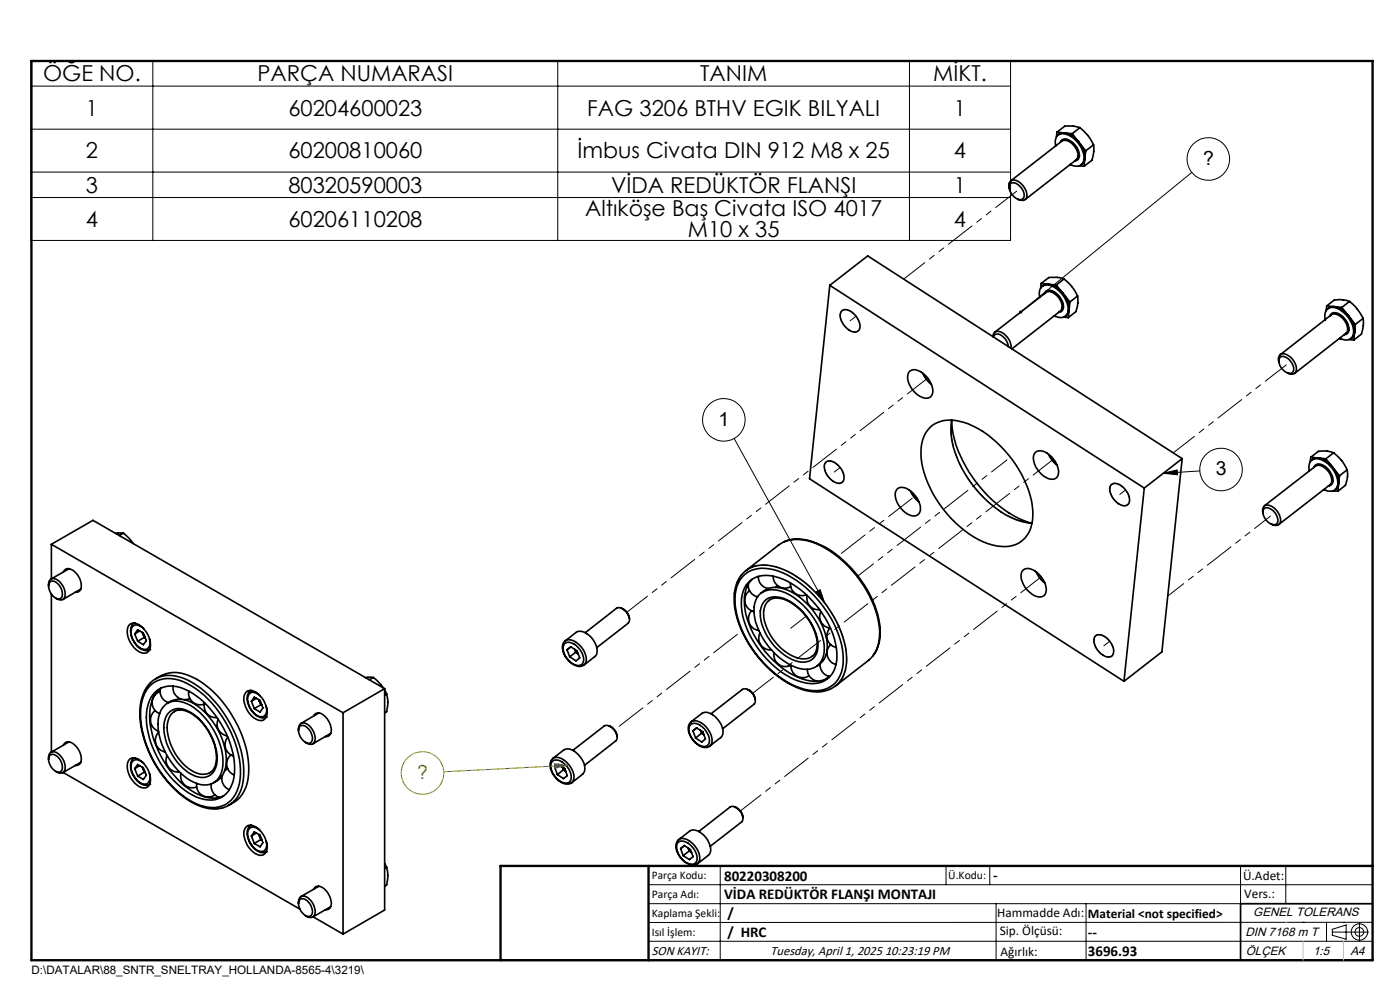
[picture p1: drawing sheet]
<svg xmlns="http://www.w3.org/2000/svg" width="297mm" height="210mm" viewBox="0 0 297 210" stroke-linecap="round" stroke-linejoin="round" font-family="sans-serif">
<g fill="none" stroke="#000" stroke-width=".35">
<path d="M214.1 39.9a1.2 1.2 0 0 1 .3-1.5 1.2 1.2 0 0 1 1.5 0 3.6 3.6 0 0 1 1.9 3.5 1.23 1.23 0 0 1-1.9 .4M214.3 39a1.68 1.68 0 0 1 2.3 .8l.3 .4a1.41 1.41 0 0 1-.3 2.2 2.63 2.63 0 0 1-2.3-3.4zM214.4 38.4l10.8-8.5a2.12 2.12 0 0 1 2.7 1.1 2.16 2.16 0 0 1 .4 2.9l-10.8 8.4M223.9 30.9v.1a1.97 1.97 0 0 1 1.2-2.6 5.1 5.1 0 0 1 4.6 3.8 2.07 2.07 0 0 1-.9 3h-.9l-.9-.3M224.2 28l1.6 .2M224.2 28l-.1 1M224.9 30.2a1.23 1.23 0 0 1 2.1-.4 3.6 3.6 0 0 1 1.9 3.7 .93 .93 0 0 1-.9 .6M225.8 28.2h-.6l-.7 .4M225.8 28.2a4.9 4.9 0 0 1 3.1 2M225.8 28.2l1.7 .2M226.9 35h.4M227.5 28.4l1.4 1.8"/>
<path d="M228.9 30.2a4.9 4.9 0 0 1 1.3 3.4M228.9 30.2l1.4 1.8M229 35.2l1 .1M229.1 27.1a9.6 9.6 0 0 1 2.9 3.6M229.1 27.1l-1.3-.3h-1.9l-1.7 1.2M229.1 27.1l-1.6 1.3M230.2 33.6l-.2 .7-.6 .7M230.2 33.6l-.2 1.7M230.3 32l-.1 1.6M232 30.7v1.8l-.4 1.5-1.6 1.3M232 30.7l-1.7 1.3M225.7 59.2a8.9 8.9 0 0 1 2.9 3.6"/>
<path d="M225.7 59.2l-.3-.1a6.1 6.1 0 0 0-2.9-.2l-1.6 1.2M225.7 59.2l-1.6 1.3M176 60.5l-4.3 41.1 66.7 42.9M176 60.5l66.7 43M176 60.5l8.1-6.2 66.7 43M178.5 66a1.82 1.82 0 0 1 2.7 .6 3.1 3.1 0 0 1 1 3.4 1.68 1.68 0 0 1-2.5-.3 3.4 3.4 0 0 1-1.3-3.5zM193 78.8a2.67 2.67 0 0 1 3.4 .9 4.2 4.2 0 0 1 1.4 4 1.64 1.64 0 0 1-2.6 .4 4.9 4.9 0 0 1-2.6-4.7zM195.7 79.1l.6 1.1 1.3 1.3M210.6 71.4a1.12 1.12 0 0 1 .7-1.1 1.12 1.12 0 0 1 1.2 .2 3.6 3.6 0 0 1 2 3.4M210.7 71.5a.88 .88 0 0 1 1.5-.5l1.1 .9 .4 .8 .2 .8M211 70.5l10.9-8.5a2.12 2.12 0 0 1 2.6 1.1 2.22 2.22 0 0 1 .5 2.9l-10.3 8M220.6 63v.1"/>
<path d="M220.6 63a1.8 1.8 0 0 1 .4-2.1 1.8 1.8 0 0 1 2.1-.2 5.6 5.6 0 0 1 3.4 5.6 1.82 1.82 0 0 1-2.8 .7M220.9 60.1l1.6 .2M220.9 60.1l-.1 1M221.5 62.3a1.28 1.28 0 0 1 2.2-.4 3.8 3.8 0 0 1 1.8 3.7 .91 .91 0 0 1-.9 .6M222.5 60.3a5.5 5.5 0 0 1 4.2 5.8l-.3 .6-.4 .4M222.5 60.3l-.7 .1-.7 .3M222.5 60.3l1.6 .2M223.6 67.1h.3M224.1 60.5l2.9 3.6M225.6 67.3l1 .1M227 64.1l-.4 3.3M228.6 62.8a6.2 6.2 0 0 1-.4 3.3l-1.6 1.3"/>
<path d="M228.6 62.8l-1.6 1.3M271.3 76.8a1.19 1.19 0 0 1 .3-1.5 1.19 1.19 0 0 1 1.5 0 3.1 3.1 0 0 1 1.7 3.7 1.4 1.4 0 0 1-1.7 .1M271.5 75.8a1.42 1.42 0 0 1 2 .5l.6 .7a1.41 1.41 0 0 1-.2 2.2 2.71 2.71 0 0 1-2.5-3.1zM271.6 75.2l10.8-8.4a2.26 2.26 0 0 1 2.7 1 2.15 2.15 0 0 1 .4 2.9l-10.8 8.5M281.1 67.7v.1M281.2 67.8a1.82 1.82 0 0 1 .3-2.1 1.82 1.82 0 0 1 2.2-.3 6 6 0 0 1 3.5 5.2 1.67 1.67 0 0 1-2.6 1.3l-.4-.2M281.4 64.9l1.6 .1M281.4 64.9l-.1 1M282.1 67.1a1.12 1.12 0 0 1 1.7-.6 3.8 3.8 0 0 1 2.3 3.8 .98 .98 0 0 1-.9 .7M283 65l-.6 .1-.7 .4M283 65a4.8 4.8 0 0 1 3.1 2M283 65l1.7 .2"/>
<path d="M284.1 71.8l.3 .1M284.7 65.2l1.4 1.8M286.1 67a5.4 5.4 0 0 1 1.3 3.5M286.1 67l1.4 1.8M286.2 72l1 .1M286.3 64a9.8 9.8 0 0 1 2.9 3.5M286.3 64l-.3-.2a6.1 6.1 0 0 0-2.9-.2l-1.7 1.3M286.3 64l-1.6 1.2M287.4 70.5l-.4 .9-.4 .4M287.4 70.5l-.2 1.6M287.5 68.8l-.1 1.7M289.2 67.5a7.2 7.2 0 0 1-.4 3.4l-1.6 1.2"/>
<path d="M289.2 67.5l-1.7 1.3M175.2 98.1a2.26 2.26 0 0 1 3 1 2.5 2.5 0 0 1 .4 3.2 2.17 2.17 0 0 1-2.6-.9 2.77 2.77 0 0 1-.8-3.3zM197.3 90.7a6.8 6.8 0 0 1 7.2-1.1 23.3 23.3 0 0 1 12.8 12.3 14.2 14.2 0 0 1 1.4 10.2 5.9 5.9 0 0 1-7.2 3.7 20.2 20.2 0 0 1-12.1-8.8 19.5 19.5 0 0 1-4-11.9 6.9 6.9 0 0 1 1.9-4.4zM201.9 89.4a25.7 25.7 0 0 0 8 16.1 22 22 0 0 0 8.8 5.5M201.9 89.1a15.8 15.8 0 0 0 2.1 10.2 24.4 24.4 0 0 0 11.4 10.9l1.9 .6 1.6 .2M219.7 95.9a2.28 2.28 0 0 1 2.9 .6 4.5 4.5 0 0 1 1.8 4.4 1.46 1.46 0 0 1-2 .6 5.1 5.1 0 0 1-3.1-4.9zM222.4 96.3l.6 1.1 1.3 1.3M250.8 97.3l-8.1 6.2M250.8 97.3l-4.3 41-8.1 6.2M277.8 99.9a1.84 1.84 0 0 1 1.5-2.6 5.5 5.5 0 0 1 4.4 5.8 1.85 1.85 0 0 1-2.9 .7M277.8 99.8l-.1 .1M278.1 97l1.6 .1"/>
<path d="M278.1 97l-.1 1M278.7 99.2a1.26 1.26 0 0 1 2.1-.4 3.8 3.8 0 0 1 1.9 3.6 .93 .93 0 0 1-.9 .7M279.7 97.1l-.7 .1-.7 .4M279.7 97.1a5.8 5.8 0 0 1 4.3 5.5M279.7 97.1l1.6 .2M281.3 97.3l2.9 3.6M282.9 96.1a9.3 9.3 0 0 1 2.9 3.6M282.9 96.1a5.7 5.7 0 0 0-3.2-.4l-1.6 1.3M282.9 96.1l-1.6 1.2M285.8 99.7a6 6 0 0 1-.4 3.2l-1.6 1.3M285.8 99.7l-1.6 1.2M10.9 115.5v7.3"/>
<path d="M10.9 115.5l61.9 35.7M10.9 115.5l8.8-5.1 61.9 35.7M26.2 113.1l1.2 1.2 .9 1M26.2 113.1h-1.7M26.2 113.1l-.9 .5M166.5 114.9a9.3 9.3 0 0 1 7.7 .7 23.9 23.9 0 0 1 12.5 17 8.4 8.4 0 0 1-1.5 6.4M190.4 103.7a2.28 2.28 0 0 1 2.9 .6 4.5 4.5 0 0 1 1.8 4.3 1.59 1.59 0 0 1-2.5 .5 4.9 4.9 0 0 1-2.6-4.7zM193.1 104.1l.6 1.1 1.3 1.3M235.7 102.8a2.29 2.29 0 0 1 3 1 2.43 2.43 0 0 1 .5 3.3 2.19 2.19 0 0 1-2.7-.9 2.78 2.78 0 0 1-.8-3.4zM242.7 103.5l-4.3 41M267.9 108.9a1.21 1.21 0 0 1 .3-1.5 1.21 1.21 0 0 1 1.6 0 3.6 3.6 0 0 1 1.8 3.5 1.26 1.26 0 0 1-1.9 .3M268.1 107.9a2.11 2.11 0 0 1 2.8 1.6 1.05 1.05 0 0 1 .2 1.1 1.05 1.05 0 0 1-.9 .7 2.79 2.79 0 0 1-2.2-3.1z"/>
<path d="M268.2 107.3l10.9-8.4a2.09 2.09 0 0 1 2.6 1 2.22 2.22 0 0 1 .5 2.9l-10.9 8.5M280.7 103.9l.4 .1M282.8 104.1l1 .1M284 102.6l-.2 .6-.6 .7M284 102.6l-.2 1.6M284.2 100.9l-.2 1.7M10.3 124.3a1.17 1.17 0 0 1 .5-1.4 1.17 1.17 0 0 1 1.4 .2 3.2 3.2 0 0 1 1.3 3.9 1.41 1.41 0 0 1-1.7-.1M10.7 123.4a1.4 1.4 0 0 1 1.8 .7 2.16 2.16 0 0 1 .3 2.9 2.4 2.4 0 0 1-2.5-2.3 1.31 1.31 0 0 1 .4-1.3zM10.9 126v33.5M13.5 121.3a1.3 1.3 0 0 1 2.2-.2 3.5 3.5 0 0 1 1.2 4.2l-.5 .3h-.4M14.6 120.6l-3.8 2.2M17.1 124.9l-3.8 2.3"/>
<path d="M27.6 132.4a2.5 2.5 0 0 1 3.1 1.2 4.3 4.3 0 0 1 .9 4.4 1.66 1.66 0 0 1-2.6-.1 4.9 4.9 0 0 1-1.9-4.8zM28.4 132.2a2.66 2.66 0 0 0-.2 3.6 3.1 3.1 0 0 0 3.4 2.1l.1-.1M28.5 132.2h.1M28.5 132.2h-.1M28.6 134.5l.6 1.5M28.6 134.5l.6-.9 1.2 .7 .6 1.6-.6 .9-1.2-.8M29.6 133.8l-1 .7M30.2 134.2l.1 .2M30.3 134.4l.5 .8M30.3 134.4l.3 .8M30.5 133.3l-.7-.5a1.31 1.31 0 0 0-1.6 .1 1.31 1.31 0 0 0-.4 1.6 4 4 0 0 0 2.8 3.3 1.31 1.31 0 0 0 1.2-2l-.1-.3M30.6 135.2l-1.4 .8"/>
<path d="M30.6 135.2l.2 .2M31.7 137.8h.1M119.7 136.6a2.12 2.12 0 0 1 3 .8 3.1 3.1 0 0 1 .9 3.4 2.12 2.12 0 0 1-3-.8 3.1 3.1 0 0 1-.9-3.4zM119.8 136.1a2.08 2.08 0 0 1 2.8 .4 4.1 4.1 0 0 1 1.6 4.2 1.73 1.73 0 0 1-2.6 .3 4.3 4.3 0 0 1-2.2-4.3zM119.9 136l2.3-1.8a2.57 2.57 0 0 1 3.1 .9 3.9 3.9 0 0 1 1.2 3.8l-2.6 2.2M120.3 137.9l.6 1.4M120.3 137.9l.8-.7 1.3 .9 .6 1.5-.8 .6-1.3-.9M121.1 137.2l-.8 .7M122.1 138.4l-.2-.6 .7 .8M122.1 138.4l.5 .3M122.1 138.4l-1.2 .9M124.1 134.2l6.7-5.2a1.87 1.87 0 0 1 2.3 1.2l.2 .4a1.33 1.33 0 0 1-.1 1.6l-6.6 5.2"/>
<path d="M131.8 129a2.68 2.68 0 0 1 1.7 2.2M157.2 122.1a9.4 9.4 0 0 0-1.1 8.2 23.8 23.8 0 0 0 13.8 15.9 8.1 8.1 0 0 0 6.1 .1M157.3 122a6.3 6.3 0 0 1 6.9-1.9 22.4 22.4 0 0 1 13.2 11.7 15.4 15.4 0 0 1 1.9 10.4 5.8 5.8 0 0 1-3.3 4M157.4 122.4a6.3 6.3 0 0 1 6.8-1.5 22.2 22.2 0 0 1 12.8 11.6 14.4 14.4 0 0 1 1.5 10.1 5.7 5.7 0 0 1-6.9 3.8 19.9 19.9 0 0 1-11.9-8.6 18.7 18.7 0 0 1-3.7-11.7 6.8 6.8 0 0 1 1.4-3.7zM158.2 121.1l7-5.5a6.7 6.7 0 0 1 6-.9 22.3 22.3 0 0 1 12.6 10.6 16.8 16.8 0 0 1 2.7 10.6 6.5 6.5 0 0 1-2.2 4.2l-7.1 5.4M158.7 123.9a2.5 2.5 0 0 0 2 2.7M158.7 123.6a5.8 5.8 0 0 1 6.5-1.1 20.2 20.2 0 0 1 12.3 15.7 5.8 5.8 0 0 1-3.1 6.5 9.8 9.8 0 0 1-8.5-2 21.1 21.1 0 0 1-8.5-12.9 7.3 7.3 0 0 1 1.3-6.2zM159 125.3a2.49 2.49 0 0 0-1 2.5 2.49 2.49 0 0 0 1.9 1.9M159.5 129.6a2.49 2.49 0 0 0-.6 2.5 2.49 2.49 0 0 0 2.1 1.6M159.6 122.8a7 7 0 0 0-1.6 6.5 20.4 20.4 0 0 0 12.2 14.7 6.3 6.3 0 0 0 5.7-.3M160.9 122.3a2.44 2.44 0 0 0 2.1 2.5M160.9 126.3a4.4 4.4 0 0 1 4.9-.9 14.7 14.7 0 0 1 9.1 12.2 3.9 3.9 0 0 1-5.1 4.2 14.8 14.8 0 0 1-9.5-9.8 6.4 6.4 0 0 1 .6-5.7z"/>
<path d="M161.2 134.3a2.5 2.5 0 0 0 2.5 3.6M161.4 125.8a4.8 4.8 0 0 1 5.8-.6 14.9 14.9 0 0 1 8.3 11.9 4.3 4.3 0 0 1-2.1 4.1M162.2 127.5a4 4 0 0 1 4.7-.3 12.2 12.2 0 0 1 6.6 9.6 3.2 3.2 0 0 1-4.2 3.5 11.7 11.7 0 0 1-8-10.7 3.6 3.6 0 0 1 .9-2.1zM163.1 127.4a3.8 3.8 0 0 1 4.2 .1 11.7 11.7 0 0 1 6.1 9.4l-.1 .5a2.44 2.44 0 0 1-1 1.8M163.1 127.4a4.3 4.3 0 0 0-.7 5.1 11 11 0 0 0 7.5 7.2 3.2 3.2 0 0 0 2.4-.5M163.1 127.4h.1M164 122.2a2.51 2.51 0 0 0 3.7 2.3M164.2 138.4a2.52 2.52 0 0 0 .9 2.5 2.52 2.52 0 0 0 2.7 .2 2.52 2.52 0 0 0 3.9 2.3M165 124.2l-.5 .4M167.7 123.6a2.52 2.52 0 0 0 3.4 2.6M171.2 126.3a2.52 2.52 0 0 0 2.7 3.1M172.3 139.2h.1"/>
<path d="M174.1 129.7a2.52 2.52 0 0 0 2.1 3.6M175.4 138.8h-.1M176 133.2a2.52 2.52 0 0 0 1.4 4.2M176.2 136.7a2.49 2.49 0 0 0 1.2 4.3M217.1 120.9a2.63 2.63 0 0 1 3.4 1 3.9 3.9 0 0 1 1.2 4.3 2.35 2.35 0 0 1-3.4-.7 4.6 4.6 0 0 1-1.6-3.9zM219.8 121.3l.6 1.1 1.3 1.3M232.4 134.9a1.72 1.72 0 0 1 2.2 .3 3.7 3.7 0 0 1 1.6 3.4 1.15 1.15 0 0 1-1.8 .6 3.7 3.7 0 0 1-2.2-4zM13.5 158a1.26 1.26 0 0 1 2.2-.1 3.5 3.5 0 0 1 1.2 4.2l-.9 .3M14.6 157.4l-3.8 2.2M31.9 144.9a10.5 10.5 0 0 0-2 9 23.9 23.9 0 0 0 11.2 16.5 8.1 8.1 0 0 0 6.1 1M31.9 144.8a5.8 5.8 0 0 1 6.2-1.2 19.3 19.3 0 0 1 10.1 8.8 20 20 0 0 1 3.2 14.2 6.1 6.1 0 0 1-4.1 4.8M32.1 145.2a6.7 6.7 0 0 1 7.7-.2 22.9 22.9 0 0 1 10.5 13.8 13 13 0 0 1-.4 9.7 5.8 5.8 0 0 1-7.5 2.3 21.2 21.2 0 0 1-10.8-11.5 16.5 16.5 0 0 1-1.2-11.5 6.3 6.3 0 0 1 1.7-2.6z"/>
<path d="M32.8 146.9a5.4 5.4 0 0 1 6.4-.7 19.1 19.1 0 0 1 9.3 10.5 13.9 13.9 0 0 1 .7 9.8 4.9 4.9 0 0 1-6.7 2.9 16.8 16.8 0 0 1-8.6-7.7 18.1 18.1 0 0 1-2.7-11.3 6.6 6.6 0 0 1 1.6-3.5zM32.9 150.7a2.51 2.51 0 0 0 .7 4.4M33 144a7.1 7.1 0 0 1 7.9-.3 23.8 23.8 0 0 1 11.6 16.1 11.2 11.2 0 0 1-1.5 9.2l-1.1 1-1.4 .8M33.7 155.3a2.51 2.51 0 0 0 1.3 4.2M34 146.7a2.5 2.5 0 0 0-1.7 2.3 2.5 2.5 0 0 0 1.6 2.4M34 146a2.49 2.49 0 0 0 1.8 3M34.1 146a6.1 6.1 0 0 0-2.3 4.8 20.6 20.6 0 0 0 6.4 15 10 10 0 0 0 8.1 3.4l1.1-.3M34.9 149.7a4.1 4.1 0 0 1 4.8-.4 14.9 14.9 0 0 1 7.6 13.1 4 4 0 0 1-2 3.7 4 4 0 0 1-4.2-.2 14.9 14.9 0 0 1-7.6-13.1 5.3 5.3 0 0 1 1.4-3.1zM35.5 149.2a5.1 5.1 0 0 1 6.3 .5 15 15 0 0 1 6.2 12.3 4.4 4.4 0 0 1-2.7 4M35.7 151.3a3.3 3.3 0 0 1 4.4-.4 12.1 12.1 0 0 1 5.9 10.7 3.2 3.2 0 0 1-4.6 3 12.2 12.2 0 0 1-6.6-11 4.4 4.4 0 0 1 .9-2.3zM36.7 145.5a2.53 2.53 0 0 0 1.9 2.8M37 150.9a4.5 4.5 0 0 0-1.4 5 11.2 11.2 0 0 0 6.3 8.1 2.79 2.79 0 0 0 4-2.5 11.5 11.5 0 0 0-6.1-10.6 3.1 3.1 0 0 0-2.8 0"/>
<path d="M38.3 148.3h.1M40 146.6a2.53 2.53 0 0 0 3.4 2.8M40.3 148.2l-1.2 .2M43.4 149.1a2.47 2.47 0 0 0 2.6 3.1M46.3 152.6a2.47 2.47 0 0 0 1.9 3.5M48.3 156.4a2.49 2.49 0 0 0 1.2 4M52.3 146.7a2.52 2.52 0 0 1 3.2 1.2 4.7 4.7 0 0 1 1 4.1 1.37 1.37 0 0 1-2.3 .5 5 5 0 0 1-2.3-5.2zM53.2 146.5a2.4 2.4 0 0 0-.5 3.1 3.7 3.7 0 0 0 3.3 2.7l.4-.2M53.2 146.5h.1M53.3 148.8l.6 1.5M53.3 148.8l.6-.9 1.3 .7 .6 1.6-.6 .9-1.3-.8M54.4 148.1l-1.1 .7"/>
<path d="M55 148.4v.3zM55 148.7l.5 .8M55 148.7l.4 .8M55.2 147.6l-.6-.5a1.32 1.32 0 0 0-1.7 0 1.32 1.32 0 0 0-.3 1.7 4.2 4.2 0 0 0 2.7 3.2 1.48 1.48 0 0 0 1.1-2.2M55.4 149.5l-1.5 .8M55.4 149.5l.2 .1M56.5 152.1h.1M63.3 154.9a1.19 1.19 0 0 1 .5-1.4 1.19 1.19 0 0 1 1.5 .2 3.5 3.5 0 0 1 1.4 3.7 1.15 1.15 0 0 1-1.9 .1M63.7 154a1.93 1.93 0 0 1 2.3 1.6 1.38 1.38 0 0 1-.5 2.1 2.74 2.74 0 0 1-2-3.4zM66.5 151.9a1.27 1.27 0 0 1 2.2-.1 3.9 3.9 0 0 1 1.4 3.8 .96 .96 0 0 1-1.1 .6M67.7 151.2l-3.8 2.2M70.2 155.6l-3.8 2.2"/>
<path d="M72.8 151.2v46.9M79.2 143.7l.9 .8 1.2 1.4M79.2 143.7h-1.7M79.2 143.7l-.8 .5M81.6 146.4l.4 .8M81.6 146.1l-8.8 5.1M81.6 146.1v46.9l-8.8 5.1M82 147.2a7.3 7.3 0 0 1 0 3.8l-.4 .2M82 147.2l-.4 .3M121.5 159.2l6.7-5.2a2.23 2.23 0 0 1 2.6 1.9 1.09 1.09 0 0 1-.2 1.3l-6.6 5.1M129.2 154a2.56 2.56 0 0 1 1.7 2.2M146.4 153.8a1.51 1.51 0 0 1 2.2 .1 4.1 4.1 0 0 1 1.8 3.8 1.4 1.4 0 0 1-2.3 .2 4 4 0 0 1-1.9-3.8z"/>
<path d="M146.6 153.1a2.42 2.42 0 0 0-.1 3.1 3.4 3.4 0 0 0 3.9 2.2l.1-.1M146.6 153.1l2.3-1.8a2.49 2.49 0 0 1 3.1 1 3.8 3.8 0 0 1 1.2 3.8l-.2 .3-2.4 1.8a2.45 2.45 0 0 0-.2-3.1 3.7 3.7 0 0 0-3.3-2.2zM147 155l.6 1.6M147 155l.8-.6 1.3 .8 .5 1.6-.7 .6-1.3-.8M147.8 154.4l-.8 .6M148.6 154.9l.7 .9-.5-.3zM148.8 155.5l-1.2 1.1M150.8 151.4l6.7-5.1a2.23 2.23 0 0 1 2.7 1.9 1.09 1.09 0 0 1-.3 1.2l-6.6 5.2M158.5 146.2a2.57 2.57 0 0 1 1.7 2.2M171.3 142a2.51 2.51 0 0 0 2.1 2.5M174 140.7a2.48 2.48 0 0 0 2.1 2.8M175.8 143.5l-.7 .6"/>
<path d="M10.3 161.1a1.18 1.18 0 0 1 .4-1.5 1.18 1.18 0 0 1 1.5 .2 3.2 3.2 0 0 1 1.3 4 1.34 1.34 0 0 1-1.7-.2M10.7 160.2a1.97 1.97 0 0 1 2.3 1.5l.2 .9a.96 .96 0 0 1-.4 1.1 .96 .96 0 0 1-1.3-.3 2.84 2.84 0 0 1-1-3zM13.4 163.9l50.2 29M17.1 161.7l-3.8 2.2M27.6 161a2.5 2.5 0 0 1 3.1 1.2 4.3 4.3 0 0 1 .9 4.4 1.66 1.66 0 0 1-2.6-.1 4.7 4.7 0 0 1-1.7-5.2zM28.4 160.8a2.69 2.69 0 0 0-.2 3.6 2.93 2.93 0 0 0 3.5 2M28.5 160.8h.1M28.5 160.8h-.1M28.6 163l.6 1.6M28.6 163l.6-.8 1.2 .7 .6 1.6-.6 .8-1.2-.7M29.6 162.4l-1 .6M30.2 162.7l.1 .3"/>
<path d="M30.2 162.8l.1 .2M30.3 163l.5 .8M30.3 163l.3 .8M30.5 161.9l-.3-.2a1.39 1.39 0 0 0-2.3 .1 4 4 0 0 0 2.7 4.5 1.31 1.31 0 0 0 1.2-1.9l-.1-.3M30.6 163.8l-1.4 .8M30.6 163.8l.2 .1M31.7 166.4h.1M35.4 160.3a2.49 2.49 0 0 0 2.7 3.4M38.4 164a2.51 2.51 0 0 0 3.3 3M41.7 166.2a2.49 2.49 0 0 0 1.2 2.5 2.49 2.49 0 0 0 2.7-.1M44.8 166.3a2.47 2.47 0 0 0 1.8 2.8M47.1 164.6a2.61 2.61 0 0 0 1.5 2.9"/>
<path d="M48.3 163l-.6 .5M49 160.2a2.46 2.46 0 0 0 .7 4.2M52.3 175.3a2.52 2.52 0 0 1 3.2 1.2 4.7 4.7 0 0 1 1 4 1.39 1.39 0 0 1-2.3 .6 5.1 5.1 0 0 1-2.3-5.2zM53.2 175.1a2.4 2.4 0 0 0-.5 3.1 3.7 3.7 0 0 0 3.3 2.7l.4-.2M53.2 175v.1M53.3 177.3l.6 1.6M53.3 177.3l.6-.8 1.3 .7 .6 1.5-.6 .9-1.3-.7M54.4 176.7l-1.1 .6M55 177.1v.2zM55 177.3l.5 .8M55 177.3l.4 .8M55.2 176.2l-.6-.5a1.25 1.25 0 0 0-1.5-.1 1.25 1.25 0 0 0-.6 1.3 4.1 4.1 0 0 0 2.8 3.7 1.48 1.48 0 0 0 1.1-2.2"/>
<path d="M55.4 178.1l-1.5 .8M55.4 178.1l.2 .1M117.1 161.6a1.78 1.78 0 0 1 2.6 .4 3.8 3.8 0 0 1 1.4 3.4 1.4 1.4 0 0 1-2.3 .3 3.9 3.9 0 0 1-1.9-3.8zM117.3 160.9a2.29 2.29 0 0 0-.1 3.1 3.8 3.8 0 0 0 3.6 2.3 1.64 1.64 0 0 0 .8-2.4 4.3 4.3 0 0 0-3.8-3.2l-.5 .2 2.3-1.8a2.49 2.49 0 0 1 3.1 1 3.6 3.6 0 0 1 1.2 3.7l-.3 .4-2.3 1.8M117.7 162.8l.8-.6 1.3 .8 .5 1.5-.7 .7-1.3-.9zM119.3 162.7l.7 .9-.5-.3zM119.5 163.3l-1.2 1M144 178.1a2.58 2.58 0 0 0 .1 3.5 3.5 3.5 0 0 0 3.3 1.9l.5-.3M144 178.1l2.3-1.8a2.54 2.54 0 0 1 3.1 1 3.9 3.9 0 0 1 1.2 3.7l-2.6 2.2a2.5 2.5 0 0 0-.2-3.2 3.9 3.9 0 0 0-3.3-2.1zM144 178.6a2.75 2.75 0 0 1 3.1 1.3 2.37 2.37 0 0 1 .3 3.3 2.68 2.68 0 0 1-3.1-1.4 2.43 2.43 0 0 1-.3-3.2zM145.2 179.4l-.8 .6M146 179.9l.2 .6"/>
<path d="M146 179.9l.7 .9M148.2 176.4l6.7-5.2a1.87 1.87 0 0 1 2.3 1.1l.4 .8a1.22 1.22 0 0 1-.3 1.3l-6.6 5.1M155.9 171.2a2.68 2.68 0 0 1 1.7 2.2M56.5 180.7h.1M63.3 191.7a1.19 1.19 0 0 1 .5-1.5 1.19 1.19 0 0 1 1.5 .2 3.6 3.6 0 0 1 1.4 3.7 1.2 1.2 0 0 1-1.9 .1M63.7 190.8a1.94 1.94 0 0 1 2.3 1.5 1.38 1.38 0 0 1-.5 2.1 2.69 2.69 0 0 1-2-3.4zM66.4 194.5l6.4 3.6M66.5 188.7v-.1a1.29 1.29 0 0 1 2.2-.1 4 4 0 0 1 1.4 3.9 .96 .96 0 0 1-1.1 .6M67.7 188l-3.8 2.2M70.2 192.3l-3.8 2.2M81.6 183.2l.4 .8M82 184a7.3 7.3 0 0 1 0 3.7l-.4 .3"/>
<path d="M82 184l-.4 .2M144.4 180l.5 1.5M144.4 180l.8-.7 1.3 .9 .5 1.5-.7 .6-1.4-.8M146.2 180.5l-1.3 1M146.2 180.5l.5 .3M291.2 191.7h-28v12M106.2 203.7h185"/>
</g>
<path d="M178.3 66.7a1.19 1.19 0 0 1 .7-1 1.19 1.19 0 0 1 1.2 .2 3.6 3.6 0 0 1 2.1 4 1.39 1.39 0 0 1-2 .2 4.1 4.1 0 0 1-2-3.4M174.9 98.8a1.19 1.19 0 0 1 .7-1 1.19 1.19 0 0 1 1.3 .2 3.6 3.6 0 0 1 2 4 1.39 1.39 0 0 1-2 .2 4.1 4.1 0 0 1-2-3.4M235.4 103.5a1.19 1.19 0 0 1 .8-1 1.19 1.19 0 0 1 1.2 .2 3.6 3.6 0 0 1 2.1 4.1 1.39 1.39 0 0 1-2.1 .1 4.1 4.1 0 0 1-2-3.4M232.1 135.6a1.19 1.19 0 0 1 .7-1 1.19 1.19 0 0 1 1.3 .2 3.6 3.6 0 0 1 2 4.1 1.39 1.39 0 0 1-2 .1 4.1 4.1 0 0 1-2-3.4" fill="none" stroke="#000" stroke-width=".21" stroke-dasharray="6.3 1.3 1.3 1.3 1.3 1.3" stroke-dashoffset="2.6"/>
<path d="M181.6 67.1l-1.2 .9M195.7 79.1l.7 1.2 1.2 1.2M178.2 99.2l-1.2 .9M222.4 96.3l.7 1.2 1.2 1.2M193.1 104.1l.7 1.2 1.2 1.2M238.8 103.9l-1.3 1M167.7 133.3l3.3-2.6M219.8 121.3l.7 1.2 1.2 1.2M235.4 136l-1.2 1" fill="none" stroke="#000" stroke-width=".21" stroke-dasharray="6.3 1.3 1.3 1.3 1.3 1.3"/>
<path d="M215.7 40.5l-24 18.7M272.9 77.4l-24 18.6M201.9 89.1a17.3 17.3 0 0 0 3.3 12.1 22 22 0 0 0 11.9 9.5l1.9 .3" fill="none" stroke="#000" stroke-width=".21" stroke-dasharray="6.3 1.3 1.3 1.3 1.3 1.3" stroke-dashoffset=".7"/>
<path d="M168.9 122.2a24.4 24.4 0 0 1 10.6 16 7.6 7.6 0 0 1-2.2 7.3" fill="none" stroke="#000" stroke-width=".21" stroke-dasharray="6.3 1.3 1.3 1.3 1.3 1.3" stroke-dashoffset="2"/>
<path d="M158.2 121a7.6 7.6 0 0 1 7.7-.3l3 1.5" fill="none" stroke="#000" stroke-width=".21" stroke-dasharray="6.3 1.3 1.3 1.3 1.3 1.3" stroke-dashoffset="3.8"/>
<path d="M269.5 109.5l-21.8 16.9" fill="none" stroke="#000" stroke-width=".21" stroke-dasharray="6.3 1.3 1.3 1.3 1.3 1.3" stroke-dashoffset="2.1"/>
<path d="M133 129.8l63.8-49.6M159.7 147l63.8-49.6M157.1 172l63.8-49.7" fill="none" stroke="#000" stroke-width=".21" stroke-dasharray="6.3 1.3 1.3 1.3 1.3 1.3" stroke-dashoffset=".8"/>
<path d="M130.4 154.8l27-21" fill="none" stroke="#000" stroke-width=".21" stroke-dasharray="6.3 1.3 1.3 1.3 1.3 1.3" stroke-dashoffset="-1.2"/>
<path d="M177.8 117.9l16.4-12.8" fill="none" stroke="#000" stroke-width=".21" stroke-dasharray="6.3 1.3 1.3 1.3 1.3 1.3" stroke-dashoffset="-.9"/>
<path d="M182 122.2l31.6-24.6" fill="none" stroke="#000" stroke-width=".21" stroke-dasharray="6.3 1.3 1.3 1.3 1.3 1.3" stroke-dashoffset="2.2"/>
<g fill="none" stroke="#000" stroke-width=".21">
<path d="M6.6 12.9h207.8v38.1h-207.8zM6.6 18.3h207.8M32.4 12.9v38.1M118.3 12.9v38.1M192.9 12.9v38.1M6.6 27.4h207.8M6.6 36.5h207.8M252.8 36.6l-36.3 29.6M6.6 41.9h207.8M155.8 93l19.2 34.9M254.5 99.9l-7.7 .5M246.8 100.4l2.9-.7 .1 1z"/>
<path d="M173.1 125.6l.9-.5 1 2.8zM137.6 187.7h153.6M137.6 191.7h153.6M137.6 199.7h153.6M152.8 183.7v20M200.7 183.7v4M210 183.7v4M211.3 191.7v12M230.4 191.7v12M263.2 183.7v20M272.8 183.7v8M276.4 195.6h.1"/>
<path d="M281.4 195.6v4.1M282.6 197.7h7.8M282.6 197.1l3-.9v3l-3-.8zM285 195.6h.1M288.4 195.8v3.8M291.2 195.6l-153.6 .1"/>
<circle cx="256.3" cy="33.7" r="4.5"/>
<circle cx="153.6" cy="89.1" r="4.5"/>
<circle cx="259" cy="99.6" r="4.5"/>
<circle cx="288.4" cy="197.7" r="1.74"/>
<circle cx="288.4" cy="197.7" r=".93"/>
</g>
<g fill="none" stroke="#808000" stroke-width=".21">
<path d="M117.6 162l3 .3-2.9 .7zM120.6 162.3l-26.4 1.4"/>
<circle cx="89.6" cy="164" r="4.5"/>
</g>
<path d="M6.7 12.9h284.5v190.8h-284.5zM137.6 183.7v20M291.2 183.7h-185v20" fill="none" stroke="#000" stroke-width=".5"/>
<path d="M272.8 195.6h.1M276.4 199.7v4M285 199.7v4" fill="none" stroke="#c0c0c0" stroke-width=".21"/>
<path d="M246.8 100.4l2.9-.7 .1 1zM173.1 125.6l.9-.5 1 2.8zM216.3 66v.4l.2-.2-.2 .2a.34 .34 0 0 0 .4 .1 .34 .34 0 0 0 .1-.5 .34 .34 0 0 0-.5 0z" fill="#000"/>
<path d="M117.6 162l3 .3-2.9 .7z" fill="#808000"/>
<g font-size="4.7">
<text x="9.1" y="17.3">ÖĞE NO.</text>
<text x="54.6" y="17.3">PARÇA NUMARASI</text>
<text x="148.5" y="17.3">TANIM</text>
<text x="198" y="17.3">MİKT.</text>
<text x="18.2" y="24.5">1</text>
<text x="61.2" y="24.5">60204600023</text>
<text x="124.6" y="24.5">FAG 3206 BTHV EGIK BILYALI</text>
<text x="202.4" y="24.5">1</text>
<text x="18.2" y="33.6">2</text>
<text x="61.2" y="33.6">60200810060</text>
<text x="122.5" y="33.6">İmbus Civata DIN 912 M8 x 25</text>
<text x="202.4" y="33.6">4</text>
<text x="18.2" y="40.9">3</text>
<text x="61.2" y="40.9">80320590003</text>
<text x="129.6" y="40.9">VİDA REDÜKTÖR FLANŞI</text>
<text x="202.4" y="40.9">1</text>
<text x="124.1" y="45.9">Altıköşe Baş Civata ISO 4017</text>
<text x="18.2" y="48.1">4</text>
<text x="61.2" y="48.1">60206110208</text>
<text x="145.9" y="50.4">M10 x 35</text>
<text x="202.4" y="48.1">4</text>
</g>
<g font-size="4.1">
<text x="255.2" y="35">?</text>
<text x="152.4" y="90.3">1</text>
<text x="257.9" y="100.9">3</text>
</g>
<text font-size="4.1" fill="#808000" x="88.5" y="165.2">?</text>
<g font-size="3.2">
<text x="153.6" y="190.8">VİDA REDÜKTÖR FLANŞI MONTAJI</text>
<text x="153.6" y="186.8">80220308200</text>
<text x="210.7" y="186.6">-</text>
<text x="154.3" y="194.8">/</text>
<text x="154.3" y="198.8">/ HRC</text>
<text x="230.8" y="198.7">--</text>
<text x="230.8" y="202.8">3696.93</text>
</g>
<g font-size="2.8">
<text x="263.7" y="186.7">Ü.Adet:</text>
<text x="263.9" y="190.5">Vers.:</text>
<text x="211.5" y="194.5">Hammadde Adı:</text>
<text x="230.8" y="194.7">Material &lt;not specified&gt;</text>
<text x="138.3" y="202.6">SON KAYIT:</text>
<text x="163.5" y="202.6">Tuesday, April 1, 2025 10:23:19 PM</text>
<text x="212.1" y="198.4">Sip. Ölçüsü:</text>
<text x="212.2" y="202.7">Ağırlık:</text>
</g>
<g font-size="2.6">
<text x="265.9" y="194.4">GENEL TOLERANS</text>
<text x="264.2" y="198.5">DIN 7168 m T</text>
<text x="264.3" y="202.6">ÖLÇEK</text>
<text x="278.5" y="202.6">1:5</text>
<text x="286.5" y="202.6">A4</text>
</g>
<g font-size="2.5">
<text x="138.3" y="186.4">Parça Kodu:</text>
<text x="138.3" y="190.5">Parça Adı:</text>
<text x="201.2" y="186.5">Ü.Kodu:</text>
<text x="138.3" y="194.5">Kaplama Şekli:</text>
<text x="138.3" y="198.6">Isıl İşlem:</text>
<text x="6.7" y="206.7">D:\DATALAR\88_SNTR_SNELTRAY_HOLLANDA-8565-4\3219\</text>
</g>
</svg>
